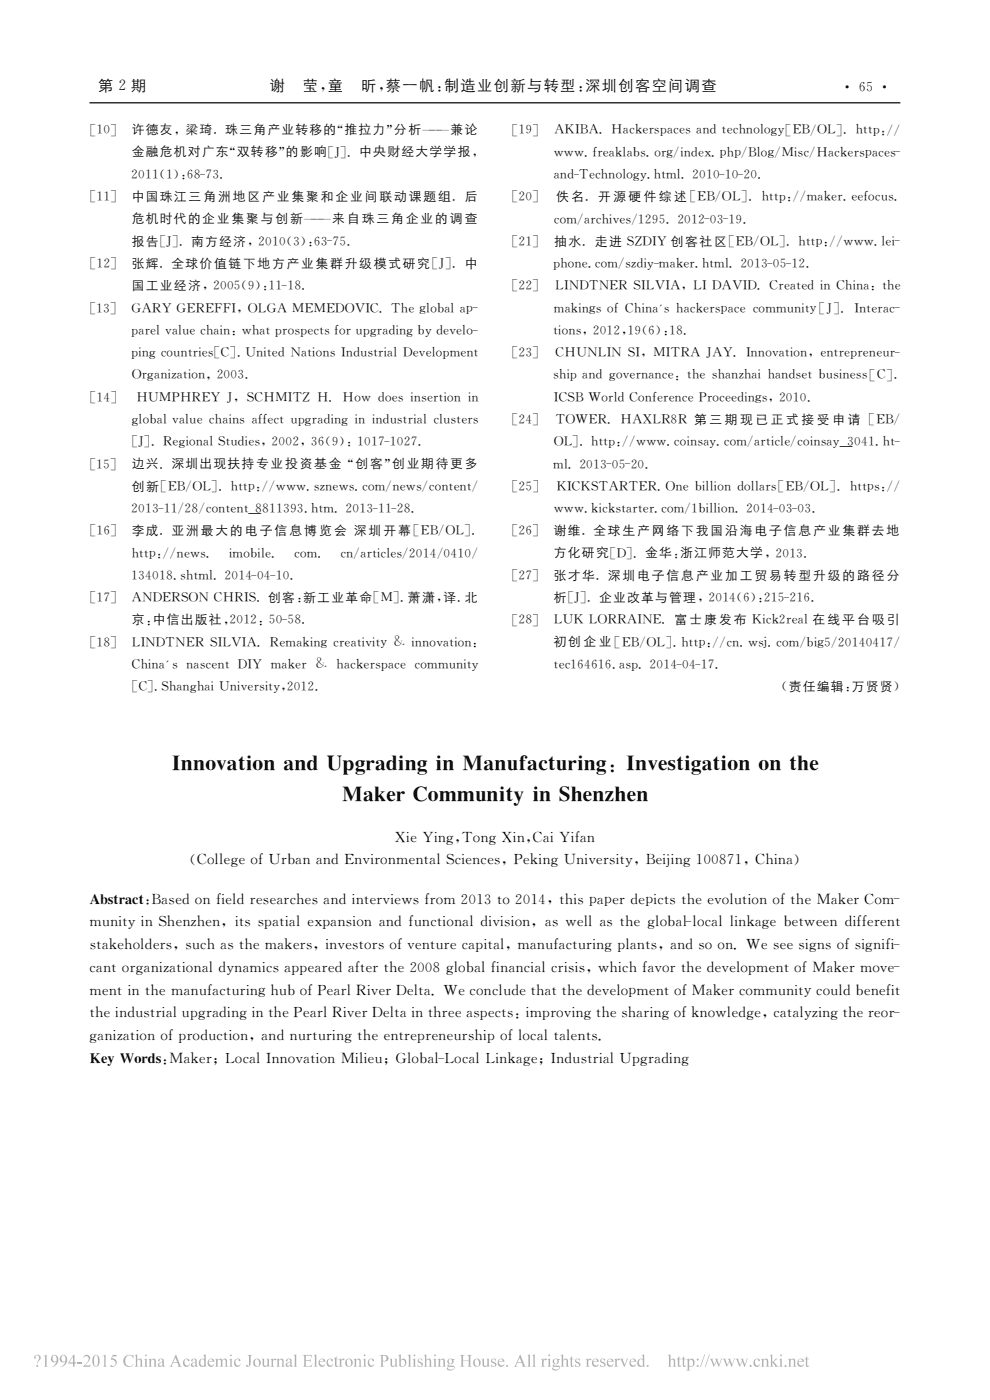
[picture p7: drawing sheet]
<svg xmlns="http://www.w3.org/2000/svg" width="210mm" height="297mm" viewBox="0 0 210 297" stroke-linecap="round" stroke-linejoin="round" font-family="sans-serif">
<path d="M19 21.8h172" fill="none" stroke="#000" stroke-width=".27"/>
<g fill="#b3b3b3">
<path d="M7.3 287.7a.73 .73 0 0 1 1.2-.1 .73 .73 0 0 1-.3 1.2l-.3 .5v-.5a.79 .79 0 0 0-.1-1.3 .48 .48 0 0 0-.3 .7l-.2-.2zM7.7 289.7a.22 .22 0 0 1 .4 0 .22 .22 0 0 1-.4 0z" fill-rule="evenodd"/>
<path d="M141.6 287.5l.6-.2v1.2a.54 .54 0 0 1 .7-.3 .54 .54 0 0 1 .3 .7v.9l.3 .1h-.9l.3-.2v-1a.35 .35 0 0 0-.3-.3 .35 .35 0 0 0-.4 .2v1.2l.3 .1h-.9l.3-.2v-2z" fill-rule="evenodd"/>
<path d="M13 287.5a.93 .93 0 0 1 1.1 .3 .93 .93 0 0 1 .1 1.1 1.34 1.34 0 0 1-1.5 1 1.26 1.26 0 0 0 1.1-1.1 .77 .77 0 0 1-1.1-.2 .77 .77 0 0 1 .3-1.1zM13.3 287.5a.64 .64 0 0 0-.3 .9 .64 .64 0 0 0 .9 .3 .99 .99 0 0 0-.5-1.2z" fill-rule="evenodd"/>
<path d="M15.6 287.4h.2v1.6h.3v.2h-.3v.7h-.3v-.7h-1v-.2zM15.5 287.7l-.8 1.3h.8z" fill-rule="evenodd"/>
<path d="M16.4 288.9h1v.3h-1z" fill-rule="evenodd"/>
<path d="M17.9 287.5a.77 .77 0 0 1 1.1 .2 .77 .77 0 0 1-.2 1.1l-.8 .8h.9l.4-.2-.2 .5h-1.5a2.65 2.65 0 0 0 1.2-1.9 .6 .6 0 0 0-.6-.3 .6 .6 0 0 0-.5 .4z" fill-rule="evenodd"/>
<path d="M19.9 287.6a.73 .73 0 0 1 .9-.1 .73 .73 0 0 1 .3 .8 1.08 1.08 0 0 1-1 1.6 1.75 1.75 0 0 1-.2-2.3zM20.2 287.5a2.28 2.28 0 0 0 0 2.3h.3a2.23 2.23 0 0 0 0-2.3z" fill-rule="evenodd"/>
<path d="M21.8 287.7l.6-.3v2.2l.3 .3h-.9l.3-.1v-1.7v-.4z" fill-rule="evenodd"/>
<path d="M45.5 288.4l.6-.2v.3a.52 .52 0 0 1 .5-.3 .52 .52 0 0 1 .5 .3 .53 .53 0 0 1 .7-.3 .53 .53 0 0 1 .4 .6v.9l.2 .2h-.8l.3-.2v-.9a.35 .35 0 0 0-.3-.4 .35 .35 0 0 0-.4 .3v1.1l.2 .1h-.8l.2-.2v-.9a.37 .37 0 0 0-.2-.4 .37 .37 0 0 0-.5 .2v1.1l.3 .2h-.8l.2-.1v-1.3z" fill-rule="evenodd"/>
<path d="M125.8 288.4a.67 .67 0 0 1 .8-.2 .67 .67 0 0 1 .4 .7h-1.2a.6 .6 0 0 0 .4 .7 .6 .6 0 0 0 .8-.4 .74 .74 0 0 1-1 .7 .74 .74 0 0 1-.4-1.1zM126 288.4l-.2 .3h.8a.39 .39 0 0 0-.2-.3 .39 .39 0 0 0-.4 0z" fill-rule="evenodd"/>
<path d="M28.5 287.5l.6-.2v1.2a.55 .55 0 0 1 .7-.3 .55 .55 0 0 1 .3 .7v.8l.3 .2h-.8l.2-.2v-1a.35 .35 0 0 0-.3-.3 .35 .35 0 0 0-.4 .2v1.1l.3 .2h-.9l.3-.1v-.3v-1.7v-.3z" fill-rule="evenodd"/>
<path d="M78.2 288.4a.54 .54 0 0 1 .7-.3 .54 .54 0 0 1 .3 .6h-.1a.42 .42 0 0 0-.5-.4 .42 .42 0 0 0-.3 .6 .59 .59 0 0 0 .4 .7 .59 .59 0 0 0 .7-.4 .75 .75 0 0 1-1 .7 .75 .75 0 0 1-.4-1.1z" fill-rule="evenodd"/>
<path d="M9.2 287.7l.7-.3v2.3l.3 .2h-.9l.3-.1v-2z" fill-rule="evenodd"/>
<path d="M53.6 289a.85 .85 0 0 1 1.7 0 .85 .85 0 0 1-1.7 0zM54.2 288.4a.86 .86 0 0 0 .5 1.4 .91 .91 0 0 0-.3-1.5z" fill-rule="evenodd"/>
<path d="M128.9 288.4a.69 .69 0 0 1 .8-.2 .69 .69 0 0 1 .4 .7h-1.2a.6 .6 0 0 0 .4 .7 .6 .6 0 0 0 .8-.4 .73 .73 0 0 1-1 .7 .73 .73 0 0 1-.4-1.1zM129.1 288.4l-.2 .3h.9a.4 .4 0 0 0-.3-.4 .4 .4 0 0 0-.4 .1z" fill-rule="evenodd"/>
<path d="M39.1 288.4a.56 .56 0 0 1 .6-.2 .56 .56 0 0 1 .4 .5 .27 .27 0 0 1-.3-.1 .27 .27 0 0 1-.1-.2 .6 .6 0 0 0-.6 .3 .6 .6 0 0 0 .2 .7 .55 .55 0 0 0 .5 .2 .55 .55 0 0 0 .5-.4 .76 .76 0 0 1-1 .7 .76 .76 0 0 1-.5-1.1z" fill-rule="evenodd"/>
<path d="M88.7 288.3l.9-.1v.5a.45 .45 0 0 0-.3-.4 .45 .45 0 0 0-.5 .1v.3l.3 .2a.59 .59 0 0 1 .5 .7 .59 .59 0 0 1-.9 .3h-.1v-.5a.45 .45 0 0 0 .3 .4 .45 .45 0 0 0 .5-.2v-.3l-.7-.4z" fill-rule="evenodd"/>
<path d="M44.2 288.4a.69 .69 0 0 1 .8-.2 .69 .69 0 0 1 .5 .7h-1.2a.6 .6 0 0 0 .3 .7 .6 .6 0 0 0 .8-.4 .73 .73 0 0 1-.9 .7 .73 .73 0 0 1-.4-1.1zM44.4 288.4l-.1 .3h.8a.4 .4 0 0 0-.2-.4 .4 .4 0 0 0-.5 .1z" fill-rule="evenodd"/>
<path d="M23.9 287.4h.9l-.1 .3h-.8l-.2 .4a.92 .92 0 0 1 1.1 1.1 .92 .92 0 0 1-1.4 .6l.1-.2a.66 .66 0 0 0 1-.2 .66 .66 0 0 0-.5-.9l-.5-.1z" fill-rule="evenodd"/>
<path d="M133.7 288.4a.69 .69 0 0 1 .8-.2 .69 .69 0 0 1 .4 .7h-1.2a.6 .6 0 0 0 .4 .7 .6 .6 0 0 0 .8-.4 .73 .73 0 0 1-1 .7 .73 .73 0 0 1-.4-1.1zM133.9 288.4l-.2 .3h.8a.4 .4 0 0 0-.2-.4 .4 .4 0 0 0-.4 .1z" fill-rule="evenodd"/>
<path d="M49.8 288.4a.54 .54 0 0 1 .7-.3 .54 .54 0 0 1 .4 .6h-.2a.42 .42 0 0 0-.5-.4 .42 .42 0 0 0-.3 .6 .59 .59 0 0 0 .4 .7 .59 .59 0 0 0 .7-.4 .75 .75 0 0 1-.9 .7 .75 .75 0 0 1-.4-1.1z" fill-rule="evenodd"/>
<path d="M52.5 287.4h1l-.3 .3v1.4a.58 .58 0 0 1-.3 .7 .58 .58 0 0 1-.7-.1l.2-.2 .3 .3 .1-.2v-1.9z" fill-rule="evenodd"/>
<path d="M55.4 288.2h.6v1.1a.36 .36 0 0 0 .3 .4 .36 .36 0 0 0 .4-.2v-1.1l-.2-.2h.5v1.4l.3 .1-.6 .2v-.3a.54 .54 0 0 1-.6 .3 .54 .54 0 0 1-.4-.6v-.9z" fill-rule="evenodd"/>
<path d="M57.3 288.4l.6-.2v.3l.4-.3a.18 .18 0 0 1 .3 .1 .18 .18 0 0 1-.2 .2l-.3-.1-.2 .3v1l.3 .2h-.9l.3-.1v-.3v-1z" fill-rule="evenodd"/>
<path d="M105.8 288.4a.69 .69 0 0 1 .7-.2 .69 .69 0 0 1 .5 .7h-1.2a.6 .6 0 0 0 .4 .7 .6 .6 0 0 0 .7-.4 .73 .73 0 0 1-.9 .7 .73 .73 0 0 1-.4-1.1zM105.9 288.4l-.1 .3h.8a.4 .4 0 0 0-.2-.4 .4 .4 0 0 0-.5 .1z" fill-rule="evenodd"/>
<path d="M62.3 287.5l.5-.2v2.5l.3 .1h-.8l.2-.4v-1.8z" fill-rule="evenodd"/>
<path d="M60.8 288.3a.6 .6 0 0 1 .7-.1 .6 .6 0 0 1 .3 .6l.1 .9h.2l-.4 .2-.1-.2a.49 .49 0 0 1-.8 .2 .49 .49 0 0 1-.1-.7l.9-.4-.1-.3a.35 .35 0 0 0-.4-.2 .35 .35 0 0 0-.2 .5l-.3-.2zM61 289.2v.5h.3l.3-.1v-.7z" fill-rule="evenodd"/>
<path d="M64.2 287.4h1.9v.6l-.3-.4-.9-.1v1h.8l.2-.3v.8l-.2-.3h-.8l.1 1.1a.89 .89 0 0 0 1.2-.5l-.1 .6h-1.9l.3-.1v-.3v-1.8z" fill-rule="evenodd"/>
<path d="M66.5 287.5l.6-.2v2.4l.2 .2h-.8l.3-.1v-2.1z" fill-rule="evenodd"/>
<path d="M92.1 287.5a.2 .2 0 0 1 .4 0 .2 .2 0 0 1-.4 0zM91.8 288.4l.6-.2v1.5l.3 .2h-.8l.2-.1v-1.3z" fill-rule="evenodd"/>
<path d="M71.3 287.7l.1 .5h.4l-.4 .1v1.3l.1 .1 .3-.1a.38 .38 0 0 1-.5 .4 .38 .38 0 0 1-.3-.5v-1.2h-.2z" fill-rule="evenodd"/>
<path d="M130.2 288.4l.6-.2v.3l.3-.3h.2a.2 .2 0 0 1 .1 .3 .2 .2 0 0 1-.3-.1l-.3 .3v1l.3 .2h-.9l.3-.2v-1.2z" fill-rule="evenodd"/>
<path d="M71.8 288.4l.6-.2v.3l.3-.3h.2a.2 .2 0 0 1 .1 .3 .21 .21 0 0 1-.4-.1l-.2 .3v1l.3 .2h-.9l.3-.2v-1.2z" fill-rule="evenodd"/>
<path d="M127.4 288.3l.9-.1v.5a.47 .47 0 0 0-.3-.4 .47 .47 0 0 0-.5 .1l.3 .5a.59 .59 0 0 1 .6 .8 .59 .59 0 0 1-1 .2h-.1v-.5a.48 .48 0 0 0 .3 .4 .48 .48 0 0 0 .6-.2l-.1-.3-.7-.4z" fill-rule="evenodd"/>
<path d="M77.2 287.5a.18 .18 0 0 1 .3 0 .18 .18 0 0 1-.3 0zM76.9 288.4l.6-.2v1.5l.3 .2h-.9l.3-.1v-.3v-1z" fill-rule="evenodd"/>
<path d="M30.8 287.5a.18 .18 0 0 1 .3 0 .18 .18 0 0 1-.3 0zM30.5 288.4l.6-.2v1.5l.3 .2h-.8l.2-.1v-1.3z" fill-rule="evenodd"/>
<path d="M80.5 287.4h.9a.76 .76 0 0 1 1 .8 .76 .76 0 0 1-1.2 .5v1.1l.4 .1h-1.1l.3-.1 .1-.3v-1.8zM81.2 287.6v1a.57 .57 0 0 0 .8-.5 .57 .57 0 0 0-.8-.5z" fill-rule="evenodd"/>
<path d="M82.5 288.2h.6v1.1a.36 .36 0 0 0 .3 .4 .36 .36 0 0 0 .5-.2l-.1-1.1-.2-.2h.5v1.3l.1 .2h.2l-.5 .2v-.3a.54 .54 0 0 1-.7 .3 .54 .54 0 0 1-.4-.6v-.9z" fill-rule="evenodd"/>
<path d="M48.8 287.5a.2 .2 0 0 1 .4 0 .2 .2 0 0 1-.4 0zM48.6 288.4l.5-.2 .1 1.5 .2 .2h-.8l.2-.1 .1-.3-.1-1z" fill-rule="evenodd"/>
<path d="M86.5 287.5l.5-.2v2.5l.3 .1h-.8l.2-.4v-1.8z" fill-rule="evenodd"/>
<path d="M87.7 287.5a.2 .2 0 0 1 .4 0 .2 .2 0 0 1-.4 0zM87.5 288.4l.6-.2v1.5l.2 .2h-.8l.2-.1v-1.3z" fill-rule="evenodd"/>
<path d="M40.6 288.5a.61 .61 0 0 1 .7-.3 .61 .61 0 0 1 .4 .6l.1 .9h.2l-.4 .2-.1-.2a.49 .49 0 0 1-.8 .2 .49 .49 0 0 1-.1-.7l.9-.4-.1-.3a.35 .35 0 0 0-.4-.2 .35 .35 0 0 0-.2 .5l-.2-.1zM40.9 289.2v.5h.3l.3-.1v-.7z" fill-rule="evenodd"/>
<path d="M67.8 288.4a.67 .67 0 0 1 .8-.2 .67 .67 0 0 1 .4 .7h-1.2a.6 .6 0 0 0 .4 .7 .6 .6 0 0 0 .8-.4 .74 .74 0 0 1-1 .7 .74 .74 0 0 1-.4-1.1zM68 288.4l-.2 .3h.8a.39 .39 0 0 0-.2-.3 .39 .39 0 0 0-.4 0z" fill-rule="evenodd"/>
<path d="M145.6 288.4l.6-.2v.4a.62 .62 0 0 1 .7-.4 .62 .62 0 0 1 .4 .8 .76 .76 0 0 1-.3 .8 .76 .76 0 0 1-.8 0v.7l.2 .2h-.9l.3-.1v-.3v-1.8zM146.2 288.7v.6a.46 .46 0 0 0 .5 .6 .46 .46 0 0 0 .3-.7 .49 .49 0 0 0-.2-.7 .49 .49 0 0 0-.6 .2z" fill-rule="evenodd"/>
<path d="M92.7 288.4l.6-.2v.3a.54 .54 0 0 1 .7-.3 .54 .54 0 0 1 .4 .6v1l.2 .1h-.8l.3-.2v-.9l-.1-.3-.2-.1-.5 .2v1.1l.3 .2h-.8l.2-.2v-1.2z" fill-rule="evenodd"/>
<path d="M95.1 288.4l.4-.2 .9 .1v.2h-.3a.68 .68 0 0 1-.1 .8 .68 .68 0 0 1-.8 .1l-.1 .2 .3 .1a.73 .73 0 0 1 1 .5 .9 .9 0 0 1-.8 .6 .9 .9 0 0 1-.8-.5l.3-.4-.2-.3 .3-.3-.3-.5zM95.3 288.4a.48 .48 0 0 0-.1 .6 .48 .48 0 0 0 .6 .2 .48 .48 0 0 0 .1-.6 .48 .48 0 0 0-.6-.2zM95.1 289.9l-.1 .3a.73 .73 0 0 0 .7 .3 .73 .73 0 0 0 .6-.5z" fill-rule="evenodd"/>
<path d="M114.7 288.4l.6-.2v.3l.3-.3h.2a.2 .2 0 0 1 .1 .3 .21 .21 0 0 1-.4-.1l-.2 .3v1l.3 .2h-.9l.3-.2v-1.2z" fill-rule="evenodd"/>
<path d="M97.5 287.4h1.1l-.4 .3v.9h1.2v-1l-.3-.2h1l-.3 .2v2l.3 .3h-1l.3-.1v-1.1h-1.2v.9l.4 .3h-1.1l.3-.1 .1-.3v-1.8z" fill-rule="evenodd"/>
<path d="M167.1 288.4l.6-.2v.3a.52 .52 0 0 1 .6-.3 .52 .52 0 0 1 .4 .6v1l.2 .1h-.8l.2-.1 .1-.3v-.9l-.3-.2-.4 .2v1.2l.2 .1h-.8l.3-.2v-1.2z" fill-rule="evenodd"/>
<path d="M102.1 288.2h.6v1.1a.36 .36 0 0 0 .2 .4 .36 .36 0 0 0 .5-.2l-.1-1.1-.2-.2h.6v1.4l.3 .1-.6 .2v-.3a.54 .54 0 0 1-.7 .3 .54 .54 0 0 1-.4-.6v-.9z" fill-rule="evenodd"/>
<path d="M104.3 288.3l.9-.1v.5a.47 .47 0 0 0-.3-.4 .47 .47 0 0 0-.5 .1l.2 .5a.59 .59 0 0 1 .6 .8 .59 .59 0 0 1-1 .2h-.1v-.5a.48 .48 0 0 0 .4 .4 .48 .48 0 0 0 .5-.2l-.1-.3-.7-.4z" fill-rule="evenodd"/>
<path d="M69.5 288.4a.54 .54 0 0 1 .6-.3 .54 .54 0 0 1 .4 .6h-.2a.42 .42 0 0 0-.5-.4 .42 .42 0 0 0-.3 .6 .59 .59 0 0 0 .4 .7 .59 .59 0 0 0 .8-.4 .75 .75 0 0 1-1 .7 .75 .75 0 0 1-.4-1.1z" fill-rule="evenodd"/>
<path d="M156 288.2h.7l-.1 .2 .4 1.1 .4-.8-.4-.5h.8l-.2 .2 .4 1.1 .4-1.1-.2-.2 .5 .1-.7 1.6-.6-1.1-.6 1.1-.6-1.5z" fill-rule="evenodd"/>
<path d="M110.3 287.4l1 2.3 .3 .2h-1l.3-.2-.2-.6h-1l-.2 .6 .2 .2h-.7l.4-.5zM110.2 288l-.5 1h.9z" fill-rule="evenodd"/>
<path d="M111.8 287.5l.6-.2v2.4l.2 .2h-.8l.3-.1v-2.1z" fill-rule="evenodd"/>
<path d="M112.9 287.5l.5-.2v2.2l.1 .3 .2 .1h-.8l.2-.1v-.3v-1.7v-.3z" fill-rule="evenodd"/>
<path d="M43.1 287.5l.5-.2v2.3l.3 .1-.6 .2v-.2a.74 .74 0 0 1-1 0 .74 .74 0 0 1 0-1l.4-.5 .6 .1v-.6zM42.7 288.4a.77 .77 0 0 0 .5 1.3l.1-.1v-.9a.39 .39 0 0 0-.2-.3 .39 .39 0 0 0-.4 0z" fill-rule="evenodd"/>
<path d="M116.3 287.5a.2 .2 0 0 1 .4 0 .2 .2 0 0 1-.4 0zM116.1 288.4l.6-.2v1.6l.2 .1h-.8l.2-.2v-1.2z" fill-rule="evenodd"/>
<path d="M117.4 288.4l.5-.2 .9 .2-.4 .1a.68 .68 0 0 1-.1 .8 .68 .68 0 0 1-.8 .1l-.1 .2 .3 .1a.72 .72 0 0 1 1.1 .5 .9 .9 0 0 1-.8 .6 .9 .9 0 0 1-.9-.5l.3-.4-.1-.3 .2-.3-.3-.4zM117.6 288.4a.49 .49 0 0 0-.1 .6 .49 .49 0 0 0 .6 .2 .5 .5 0 0 0 .1-.6 .5 .5 0 0 0-.6-.2zM117.5 289.9l-.2 .3a.73 .73 0 0 0 .7 .3 .73 .73 0 0 0 .6-.5z" fill-rule="evenodd"/>
<path d="M160.1 288.4a.56 .56 0 0 1 .6-.2 .56 .56 0 0 1 .4 .5 .27 .27 0 0 1-.3-.1 .27 .27 0 0 1-.1-.2 .6 .6 0 0 0-.6 .3 .6 .6 0 0 0 .2 .7 .55 .55 0 0 0 .5 .2 .55 .55 0 0 0 .5-.4 .76 .76 0 0 1-1 .7 .76 .76 0 0 1-.5-1.1z" fill-rule="evenodd"/>
<path d="M121.3 287.7v.5h.4l-.4 .1v1.3l.1 .1 .3-.1a.32 .32 0 0 1-.3 .3 .32 .32 0 0 1-.4-.2v-1.4h-.2z" fill-rule="evenodd"/>
<path d="M122.1 288.3l.9-.1v.5a.44 .44 0 0 0-.3-.4 .44 .44 0 0 0-.5 .2l.3 .4a.59 .59 0 0 1 .5 .7 .59 .59 0 0 1-.9 .3h-.1v-.5a.48 .48 0 0 0 .3 .4 .48 .48 0 0 0 .5-.2v-.3l-.8-.5z" fill-rule="evenodd"/>
<path d="M74.9 288.4l.6-.2v.3a.52 .52 0 0 1 .7-.3 .52 .52 0 0 1 .3 .6l.1 1 .2 .1h-.8l.2-.1v-.3v-.9l-.2-.2-.5 .2v1.2l.3 .1h-.8l.2-.2v-1.2z" fill-rule="evenodd"/>
<path d="M124.2 288.4l.6-.2v.3l.3-.3 .3 .1a.23 .23 0 0 1-.2 .2 .23 .23 0 0 1-.2-.1l-.2 .3v1l.3 .2h-.9l.3-.2v-1.2z" fill-rule="evenodd"/>
<path d="M153.3 288.2h.7l-.1 .3 .4 1 .4-.8-.4-.5h.7l-.1 .3 .4 1 .4-1.1-.2-.2 .5 .1-.3 .2-.5 1.4-.5-1.1-.6 1.1-.6-1.5z" fill-rule="evenodd"/>
<path d="M73.1 289a.86 .86 0 0 1 1.7 0 .86 .86 0 0 1-1.7 0zM73.7 288.4a.88 .88 0 0 0 .5 1.4 .9 .9 0 0 0-.3-1.5z" fill-rule="evenodd"/>
<path d="M37.3 287.4l1 2.3 .3 .2h-1l.3-.2-.3-.6h-.9l-.3 .6 .3 .2h-.8l.5-.5zM37.2 288l-.5 1h.9z" fill-rule="evenodd"/>
<path d="M118.9 287.5l.6-.2v1.2a.55 .55 0 0 1 .7-.3 .55 .55 0 0 1 .3 .7v.9l.2 .1h-.8l.3-.2v-1a.35 .35 0 0 0-.4-.3 .35 .35 0 0 0-.3 .2v1.2l.2 .1h-.8l.2-.1v-2.1z" fill-rule="evenodd"/>
<path d="M84.4 287.5l.6-.2v1.2a.69 .69 0 0 1 1-.2 .69 .69 0 0 1 .1 1 .91 .91 0 0 1-1.4 .5v-2.1zM85.1 288.5l-.1 1.2a.64 .64 0 0 0 .9-.2 .64 .64 0 0 0-.2-.9l-.3-.2z" fill-rule="evenodd"/>
<path d="M136.1 287.5l.5-.2v2.2l.1 .2h.2l-.6 .2v-.2a.75 .75 0 0 1-1 0 .75 .75 0 0 1 0-1l.5-.5 .5 .1v-.7zM135.7 288.4a.75 .75 0 0 0-.2 .8 .75 .75 0 0 0 .7 .5l.1-.1v-.9a.39 .39 0 0 0-.2-.3 .39 .39 0 0 0-.4 0z" fill-rule="evenodd"/>
<path d="M58.6 288.4l.6-.2v.3a.52 .52 0 0 1 .6-.3 .52 .52 0 0 1 .3 .6l.1 1 .2 .1h-.8l.2-.1 .1-.3-.1-.9-.2-.2-.4 .2v1.2l.2 .1h-.8l.2-.2v-1.2z" fill-rule="evenodd"/>
<path d="M31.4 288.4l.6-.2v.3a.54 .54 0 0 1 .7-.3 .54 .54 0 0 1 .4 .6v1l.2 .1h-.8l.2-.2v-.9v-.3l-.2-.1-.5 .2v1.1l.3 .2h-.8l.2-.2v-1.2z" fill-rule="evenodd"/>
<path d="M11 287.7a.85 .85 0 0 1 1.1-.1 .85 .85 0 0 1 .3 1.1 1.38 1.38 0 0 1-1.6 1.2 1.2 1.2 0 0 0 1.2-1.1 .75 .75 0 0 1-1.1-.1 .75 .75 0 0 1 .1-1zM11.3 287.7a.65 .65 0 0 0-.1 .7 .65 .65 0 0 0 .7 .3 .74 .74 0 0 0-.5-1.2z" fill-rule="evenodd"/>
<path d="M144 287.7l.1 .5h.4l-.4 .1v1.3l.1 .1 .3-.1a.39 .39 0 0 1-.4 .4 .39 .39 0 0 1-.3-.5v-1.2h-.3z" fill-rule="evenodd"/>
<path d="M145.1 287.7v.5h.4l-.4 .1v1.3l.1 .1 .3-.1a.32 .32 0 0 1-.4 .3 .32 .32 0 0 1-.3-.2v-1.4h-.3z" fill-rule="evenodd"/>
<path d="M33.7 288.3a.62 .62 0 0 1 .7-.1 .62 .62 0 0 1 .3 .6l.1 .9h.2l-.4 .2-.2-.2a.51 .51 0 0 1-.9 .1 .51 .51 0 0 1 .5-.8l.4-.2v-.3a.36 .36 0 0 0-.4-.2 .36 .36 0 0 0-.3 .5l-.1-.1zM33.8 289.2l.1 .5h.3l.2-.1v-.7z" fill-rule="evenodd"/>
<path d="M147.8 288.4a.21 .21 0 0 1 .4 0 .21 .21 0 0 1-.4 0zM147.7 289.7a.25 .25 0 0 1 .5 0 .25 .25 0 0 1-.5 0z" fill-rule="evenodd"/>
<path d="M149.4 287.3h.1l-.9 2.6h-.1z" fill-rule="evenodd"/>
<path d="M150.4 287.3h.2l-1 2.6h-.1z" fill-rule="evenodd"/>
<path d="M150.6 288.2h.7l-.2 .3 .4 1 .4-.8-.3-.5h.7l-.1 .3 .3 1 .4-1.1-.2-.2 .5 .1-.2 .2-.5 1.4-.5-1.1-.6 1.1z" fill-rule="evenodd"/>
<path d="M26.6 287.7a1.78 1.78 0 0 1 1.6-.2l.1-.1v.8a.92 .92 0 0 0-1.1-.7 .92 .92 0 0 0-.6 1.2 .98 .98 0 0 0 .6 1.1 .98 .98 0 0 0 1.2-.5 1.24 1.24 0 0 1-1.9 .3 1.24 1.24 0 0 1 .1-1.9z" fill-rule="evenodd"/>
<path d="M89.9 287.5l.5-.2v1.2a.55 .55 0 0 1 .7-.3 .55 .55 0 0 1 .3 .7v.8l.3 .2h-.8l.2-.2v-1a.35 .35 0 0 0-.3-.3 .35 .35 0 0 0-.4 .2v1.1l.3 .2h-.8l.2-.1v-.3v-1.7v-.3z" fill-rule="evenodd"/>
<path d="M100.3 289a.85 .85 0 0 1 1.7 0 .85 .85 0 0 1-1.7 0zM100.8 288.4a.86 .86 0 0 0 .6 1.4 .91 .91 0 0 0-.4-1.5z" fill-rule="evenodd"/>
<path d="M161.3 288.4l.6-.2v.3a.54 .54 0 0 1 .7-.3 .54 .54 0 0 1 .3 .6v1l.3 .1h-.8l.2-.2v-.9v-.3l-.3-.1-.4 .2v1.1l.3 .2h-.8l.2-.2v-1.2z" fill-rule="evenodd"/>
<path d="M163.2 287.5l.6-.2v1.7l.6-.6-.1-.2h.7l-.9 .7 1 1h-.8l.1-.2-.6-.7v.8l.3 .1h-.9l.3-.1v-.3v-1.7l-.1-.3z" fill-rule="evenodd"/>
<path d="M165.5 287.5a.18 .18 0 0 1 .3 0 .18 .18 0 0 1-.3 0zM165.2 288.4l.6-.2v1.5l.3 .2h-.9l.3-.1v-1.3z" fill-rule="evenodd"/>
<path d="M131.5 288.2h.8l-.2 .2 .4 1.1 .4-1.1-.1-.2h.5l-.8 1.7-.8-1.5z" fill-rule="evenodd"/>
<path d="M169.3 288.4a.67 .67 0 0 1 .8-.2 .67 .67 0 0 1 .4 .7h-1.1a.6 .6 0 0 0 .3 .7 .6 .6 0 0 0 .8-.4 .74 .74 0 0 1-1 .7 .74 .74 0 0 1-.4-1.1zM169.5 288.4l-.1 .3h.7a.39 .39 0 0 0-.1-.3 .39 .39 0 0 0-.5 0z" fill-rule="evenodd"/>
<path d="M171.2 287.7v.5h.4l-.4 .1v1.3l.1 .1 .3-.1a.32 .32 0 0 1-.3 .3 .32 .32 0 0 1-.4-.2v-1.4h-.3z" fill-rule="evenodd"/>
<circle cx="107.5" cy="289.7" r=".23"/>
<circle cx="166.6" cy="289.7" r=".23"/>
<circle cx="159.2" cy="289.7" r=".23"/>
<circle cx="137.4" cy="289.7" r=".22"/>
</g>
<g font-size="4.6">
<text x="35.1" y="163.9"># +A-8A</text>
<text x="37.3" y="163.9">88E/+</text>
<text x="61.5" y="163.9">86R&gt;B68</text>
<text x="74.1" y="164.3">,A-,-</text>
<text x="92.8" y="163.9">8SA ?05-,!#E.-A-8+</text>
<text x="103.9" y="163.9">85A/B8</text>
<text x="133.7" y="163.9">8:/,/+</text>
<text x="162.2" y="163.9">8/:</text>
<text x="168.1" y="163.9">9</text>
<text x="72.5" y="170.6">SA:</text>
<text x="78.4" y="170.6">VBH+OO58/ -</text>
<text x="104.3" y="170.6">-7</text>
<text x="113.4" y="170.6">84:P:</text>
<text x="120" y="170.6">9898</text>
</g>
<g font-size="3.2">
<text x="20.8" y="19.3">第%期</text>
<text x="36" y="19.8">!!!!!!谢</text>
<text x="64.3" y="19.3">莹&quot;</text>
<text x="69.5" y="19.3">童</text>
<text x="76.6" y="19.3">昕&quot;</text>
<text x="81.9" y="19.3">蔡一帆!</text>
<text x="94.2" y="19.3">制造业创新与转型!</text>
<text x="124.1" y="19.3">深圳创客空间调查</text>
</g>
<g font-size="3.1">
<text x="83.4" y="179">‘B]=</text>
<text x="85" y="179">1</text>
<text x="90.9" y="179">10&quot; =</text>
<text x="97.6" y="179">[/0‘=+A</text>
<text x="107.7" y="179">1 &quot; 1]&gt;=</text>
<text x="119.9" y="179">1A</text>
<text x="40.1" y="183.3"># HBB/</text>
<text x="41.3" y="183.8">+/H0</text>
<text x="53.8" y="183.8">&gt;T?A</text>
<text x="60.2" y="183.8">8=A</text>
<text x="67.8" y="183.8">=:N=1/</text>
<text x="76.2" y="183.8">L?=FB3HC1=B &quot;JB10T=L?19&quot;SB7=</text>
<text x="87.5" y="183.8">=A</text>
<text x="95.6" y="183.8">4B42</text>
<text x="111.8" y="183.8">6=</text>
<text x="122.8" y="183.8">1B23</text>
<text x="139.4" y="183.8">110&amp;#$</text>
<text x="148.5" y="183.8">#,&amp;&quot;+R= $</text>
<text x="163" y="183.8">1A</text>
<text x="18.6" y="192.1">3I/A/SAB</text>
<text x="18.8" y="196.9">FE=3 =CR=R=&quot;122A1HB@=1=A</text>
<text x="22" y="192.1">.B0! 2:/ 1H</text>
<text x="24" y="196.9">191</text>
<text x="36.4" y="196.9">BPB</text>
<text x="42.3" y="192.1">=&gt;B:?2A4B</text>
<text x="49.7" y="196.9">3</text>
<text x="53.5" y="192.1">BB?R2A</text>
<text x="55.4" y="197.1">@3A</text>
<text x="66" y="196.9">YA2/</text>
<text x="69.4" y="192.1">=:13?1</text>
<text x="74.8" y="192.1">=BLBQ2&gt;/F%&amp;</text>
<text x="81.2" y="196.9">=:&gt; 41=H:L2/</text>
<text x="87.1" y="196.9">E=3/A 111=&quot;A</text>
<text x="90.2" y="192.1">?</text>
<text x="98.6" y="192.1">#&quot;3</text>
<text x="105.9" y="192.1">/%&amp;</text>
<text x="110.2" y="192.1">#!&quot;31</text>
<text x="116.2" y="196.9">2QBHA</text>
<text x="119.1" y="192.1">R2@@?:@423BB/E1=/3BZAB</text>
<text x="122.8" y="196.9">H 23B0/A’H4H1 AB83QB=:&gt;BB3</text>
<text x="125.8" y="192.1">AB</text>
<text x="132" y="196.9">R</text>
<text x="134.6" y="192.1">B13 R</text>
<text x="137.9" y="196.9">H8H/A H=60</text>
<text x="150.8" y="192.1">LH3/</text>
<text x="164.5" y="192.1">&gt; R</text>
<text x="167.1" y="196.9">B</text>
<text x="173.7" y="196.9">B</text>
<text x="177.1" y="192.1">6?+/F’</text>
<text x="179.7" y="196.9">1&gt;?=</text>
<text x="18.2" y="201.7">2AB HB2</text>
<text x="19.5" y="201.7">36R/:? &quot;24</text>
<text x="40.1" y="201.7">ERA 3BFAB2</text>
<text x="47.4" y="201.7">2 R</text>
<text x="59.7" y="201.7">6? &quot;=B3?</text>
<text x="67.9" y="201.7">1L2/2/</text>
<text x="83.2" y="201.7">&gt;L=EB4@3H</text>
<text x="87.2" y="201.7">B3?</text>
<text x="98.6" y="201.7">A1A&quot;FA &gt;4E10@A3&quot;=:2</text>
<text x="113.2" y="201.7">=EA3?=</text>
<text x="131.6" y="201.7">H=2 A</text>
<text x="148.8" y="201.7">//</text>
<text x="153.1" y="201.7">=5IB2B202/ 2011</text>
<text x="164.5" y="201.7">B 1=</text>
<text x="178.1" y="201.7">&gt;1=&gt;’</text>
<text x="18.1" y="206.6">4=</text>
<text x="19.6" y="206.6">A3/0=P3/A :=</text>
<text x="26.6" y="206.6">?A1A1=H 9AF12A B?:A3? R</text>
<text x="55.6" y="206.6">4</text>
<text x="61.1" y="206.7">@@AB</text>
<text x="74.3" y="206.6">&gt;B 3B%#</text>
<text x="87.8" y="206.6">#,0/A&gt;==1H ?22</text>
<text x="95.2" y="206.6">H8H1A4A411&quot;QR4</text>
<text x="130" y="206.6">1R&gt;L? R</text>
<text x="136.5" y="206.6">A/ 3B:LH@</text>
<text x="150.8" y="206.6">BB/ FB3/</text>
<text x="163.9" y="206.6">= &gt;ZAB</text>
<text x="176.1" y="206.6">6?F/B</text>
<text x="185.9" y="206.6">L’</text>
<text x="18.8" y="211.4">FB3=3BFA &gt;4E10RE8/</text>
<text x="22.4" y="211.4">=1</text>
<text x="31.3" y="211.4">R</text>
<text x="39.8" y="211.4">=EA3?=</text>
<text x="64.2" y="211.4">&gt;JB?</text>
<text x="70" y="211.4">AHWL?OB3</text>
<text x="76.7" y="211.4">1B</text>
<text x="86.7" y="211.4">HA5IB4=H B R3R</text>
<text x="100.3" y="211.4">/4E: 3A3B:LH@</text>
<text x="125.4" y="211.4">BB/ FB3 &gt;ZAB 4</text>
<text x="138.5" y="211.4">= /</text>
<text x="150.6" y="211.4">6? /FFE=3</text>
<text x="167.4" y="211.4">194E:8=&gt;3</text>
<text x="173.8" y="211.4">/H</text>
<text x="182.4" y="211.4">BB1</text>
<text x="18.1" y="216.2">3B=:E31H @0A10=3BJB?</text>
<text x="18.3" y="221.2">0=P3/</text>
<text x="19.5" y="216.2">R 1</text>
<text x="19.9" y="221">A1A1=/</text>
<text x="29.6" y="216.2">2?AE ?:= 1 R</text>
<text x="34.7" y="221">&gt;@/ 41=&quot;A</text>
<text x="38.7" y="221">?:E3/</text>
<text x="56.3" y="221">=:=E3?=</text>
<text x="64" y="221">?E103BB3B?=E21</text>
<text x="64.9" y="216.2">AHWL?OB31 RB</text>
<text x="71.6" y="216.2">1B</text>
<text x="76.3" y="221">R</text>
<text x="81.6" y="216.2">HA=3?BA@42</text>
<text x="82.2" y="221">=?@BB?R@/H4HAB3</text>
<text x="99.5" y="216.2">2B3!</text>
<text x="106.7" y="221">&gt;/A3H=25</text>
<text x="110.4" y="216.2">1F@/103B2A10/ 6=</text>
<text x="115.8" y="216.2">?L=</text>
<text x="126.9" y="216.2">R</text>
<text x="132.5" y="216.2">R?=</text>
<text x="143.6" y="216.2">&gt;</text>
<text x="149.4" y="216.2">/QH:B&quot;43HP=</text>
<text x="154.4" y="216.2">B0</text>
<text x="164.6" y="216.2">AA9103B?/’</text>
<text x="179.2" y="216.2">R</text>
<text x="184.6" y="216.2">B?</text>
<text x="18.7" y="225.9">J:</text>
<text x="22" y="226.1">7K+6!</text>
<text x="29.2" y="225.9">B. ZAB%./AX /A1=Z11E%;/A’</text>
<text x="39.8" y="225.9">6?</text>
<text x="50.6" y="225.9">4H ==L3/</text>
<text x="75.1" y="225.9">HB</text>
<text x="85.3" y="225.9">H8H./A</text>
<text x="97.2" y="225.9">4H.=60</text>
<text x="104" y="225.9">1 AB%X</text>
<text x="117.3" y="225.9">=:E31HT@0A10</text>
<text x="122.3" y="225.9">2?A</text>
<text x="136.5" y="225.9">?:=</text>
</g>
<g font-size="2.9">
<text x="178.2" y="19.4">&amp;-</text>
<text x="183" y="19.8">)&amp;</text>
</g>
<g font-size="2.7">
<text x="19" y="28.3">!#&quot; 许德友#梁琦5珠三角产业转移的$推拉力%分析&amp;</text>
<text x="19.8" y="28.7">&amp;</text>
<text x="91.1" y="28.3">&amp;&amp;兼论</text>
<text x="108.5" y="28.3">!(&quot; &lt;UX</text>
<text x="109.3" y="28.7">&amp;</text>
<text x="122.6" y="28.7">S&lt;5DA6?@42A</text>
<text x="132.7" y="28.7">4B2AB</text>
<text x="148.4" y="28.7">=:34</text>
<text x="153.4" y="28.7">BR=//9!</text>
<text x="160.3" y="28.7">H0</text>
<text x="167.7" y="28.7">NS*M.&quot;5R3 *</text>
<text x="182.3" y="28.7">3@)*</text>
<text x="28" y="33.2">金融危机对广东$双转移%的影响!&quot;</text>
<text x="70.3" y="33.5">* 5中央财经大学学报#</text>
<text x="117.2" y="33.5">QQQ5?AH8 /01 B</text>
<text x="124.8" y="33.5">&gt;B6A25?*=:Y5R*H0</text>
<text x="152.1" y="33.6">@@S/*Z14</text>
<text x="168.5" y="33.5">2*DA6?@42</text>
<text x="176.2" y="33.5">4B2AB’</text>
<text x="27.2" y="38.2">%&amp; &amp; ),$</text>
<text x="28.7" y="38.2">#&amp;’(- ’ &quot;5</text>
<text x="116.8" y="38.2">A</text>
<text x="118.2" y="38.2">=:’[BR=//953FH5%&amp; ’ #%</text>
<text x="125.5" y="38.2">4</text>
<text x="131.1" y="38.2">H0 R</text>
<text x="147.7" y="38.2">##&amp; ’ #5</text>
<text x="19" y="42.5">!&amp;&quot; 中国珠江三角洲地区产业集聚和企业间联动课题组5后</text>
<text x="19.8" y="42.9">&amp;</text>
<text x="28" y="47.4">危机时代的企业集聚与创新&amp;</text>
<text x="66" y="47.2">&amp;&amp;来自珠三角企业的调查</text>
<text x="108.5" y="42.5">!#&quot;</text>
<text x="109.3" y="42.9">%</text>
<text x="116.7" y="47.6">4</text>
<text x="118" y="42.6">佚 名5开 源 硬 件 综 述 ! S M.&quot;5R3 *</text>
<text x="118.1" y="47.6">/F*A41B*%)5%&amp; ’ &quot;&amp;</text>
<text x="124.5" y="47.6">?RL2&amp;(</text>
<text x="144.5" y="47.6">#%# ’ (5</text>
<text x="147.5" y="42.9">N *</text>
<text x="162.3" y="42.9">3@)*FAB B&gt;425</text>
<text x="174.2" y="42.9">6?5B/E</text>
<text x="28" y="52.1">报告!&quot;</text>
<text x="34.6" y="52.4">* 5南方经济#%&amp; &quot; )&quot;$</text>
<text x="55.6" y="52.4">##’(- ’ )5</text>
<text x="108.5" y="52">!&amp;&quot;</text>
<text x="109.3" y="52.4">%</text>
<text x="117.6" y="52.1">抽水5走进 C_OX] 创客社区!S M.&quot;5R3 * QQQ5B’</text>
<text x="155.7" y="52.4">N *</text>
<text x="170.1" y="52.4">3@)*</text>
<text x="186" y="52.4">H1</text>
<text x="19" y="56.7">!%&quot; 张辉5全球价值链下地方产业集群升级模式研究!&quot;</text>
<text x="19.8" y="57.1">&amp;</text>
<text x="92.4" y="57.1">* 5中</text>
<text x="116.8" y="57.2">@R/B5/F*P1’</text>
<text x="121.3" y="57.1">= 4</text>
<text x="131.9" y="57.1">2:9FAB R</text>
<text x="142.8" y="57.1">6?53FH5%&amp; ’ )&amp;</text>
<text x="157.9" y="57.1">#&quot;# ’ %5</text>
<text x="28" y="61.5">国工业经济#%# ( )&amp;&amp;</text>
<text x="46" y="61.8">#)’(&amp; ’ ,5</text>
<text x="108.5" y="61.4">!%&quot; .</text>
<text x="109.3" y="61.8">%</text>
<text x="118.8" y="61.8">XGO[GNWC.^X&lt;#.</text>
<text x="135.1" y="61.8">X</text>
<text x="148.1" y="61.8">XO&lt;^XO5+?AB</text>
<text x="165.6" y="61.8">B3:1</text>
<text x="174.1" y="61.8">=+R=</text>
<text x="179.9" y="61.8">1A)3B</text>
<text x="187.6" y="61.8">R</text>
<text x="19" y="66.1">!&quot;&quot; ;&lt;W];NWN\\ #M.;&lt; ZNZNOM^X</text>
<text x="19.8" y="66.5">&amp;</text>
<text x="27.2" y="71.4">@?HLHB4A=)QR3@/@42 /</text>
<text x="28.7" y="71.3">AB</text>
<text x="35.8" y="71.3">AE</text>
<text x="43.2" y="71.3">R1</text>
<text x="48.3" y="66.5">X</text>
<text x="54.4" y="71.3">A</text>
<text x="59.1" y="71.3">?2B3&gt;?E@?:=</text>
<text x="77.8" y="71.4">0A1089:LH’</text>
<text x="78.1" y="66.5">+5[R</text>
<text x="85.9" y="66.5">B0/A A ’</text>
<text x="89.5" y="66.5">H8H @</text>
<text x="93.3" y="71.3">BB/</text>
<text x="116.5" y="71.3">3/2 %&amp; &amp; - ),5</text>
<text x="117.2" y="66.5">FA10</text>
<text x="117.4" y="71.3">1= # #%#(’(&amp;</text>
<text x="120.5" y="66.5">6=2/</text>
<text x="129.4" y="66.5">&gt;+R=f</text>
<text x="135.1" y="66.5">1A2R4B2AB4</text>
<text x="144.3" y="66.5">A6?@4</text>
<text x="160.3" y="66.5">/FFE=3</text>
<text x="169" y="66.5">19!&quot;</text>
<text x="174.6" y="66.5">* 5X3?4</text>
<text x="181.7" y="66.5">=BA’</text>
<text x="27.2" y="76.1">@=</text>
<text x="28.4" y="76">104E=?B!</text>
<text x="34.7" y="76">/ 312+&quot;5</text>
<text x="51.8" y="76">T=3:GA1=</text>
<text x="54.9" y="76">1B</text>
<text x="64.4" y="76">3/2X</text>
<text x="72.8" y="76">=:E31HOBB/ FB3</text>
<text x="77.2" y="76">2?A</text>
<text x="88.2" y="76">LH@</text>
<text x="98.4" y="76">=</text>
<text x="108.5" y="75.6">!&quot;&quot; +DTG.</text>
<text x="109.3" y="76">%</text>
<text x="127.8" y="76">XG C #ZX[W&lt;*&lt;]5X</text>
<text x="134" y="76">X</text>
<text x="158.6" y="76">==/A1=#B3B?=E’</text>
<text x="163.1" y="76">L3/</text>
<text x="174.7" y="76">=?@BB?</text>
<text x="27.7" y="80.7">M?A1A1=#%#</text>
<text x="30.6" y="80.8">0=P3/</text>
<text x="46.8" y="80.7">#&quot;5</text>
<text x="116.6" y="80.7">21</text>
<text x="118" y="80.7">R@A</text>
<text x="124.2" y="80.7">=:0L?A4 )3B2APA</text>
<text x="130" y="80.7">/B==B</text>
<text x="146.2" y="80.7">R</text>
<text x="151.7" y="80.7">R=R1R=:B</text>
<text x="163.7" y="80.7">A 238E1B2!</text>
<text x="176" y="80.7">2=2</text>
<text x="185.6" y="80.7">+&quot;5</text>
<text x="19" y="85">!!&quot;</text>
<text x="19.8" y="85.4">&amp;</text>
<text x="28.8" y="85.4">DTZJDWN]*#C+DZX[_ D5D/Q :B</text>
<text x="81" y="85.4">/212?1=1</text>
<text x="87.2" y="85.4">=B3/</text>
<text x="99.4" y="85.4">=</text>
<text x="108.5" y="89.7">!!&quot; [MINW5D&lt;‘.W,W 第 三 期 现 已 正 式 接 受 申 请 ! S</text>
<text x="116.6" y="85.4">X</text>
<text x="118.1" y="85.4">+CS I/H</text>
<text x="128.2" y="85.4">?:+/&gt;?=BJ/B:=2</text>
<text x="136.2" y="85.4">=BB4</text>
<text x="149.2" y="85.4">?4B10 #%&amp;</text>
<text x="166.1" y="85.4">##5</text>
<text x="27.3" y="90.3">0/A</text>
<text x="27.9" y="94.5">!&quot;</text>
<text x="28.5" y="90.1">H8HLHB4A=</text>
<text x="28.7" y="94.9">* 5WB1=HCE:B #%#</text>
<text x="37.3" y="95">0/A</text>
<text x="37.3" y="90.1">AE</text>
<text x="45" y="90.1">R12A&gt;4</text>
<text x="47.1" y="94.9">3</text>
<text x="51" y="94.9">12</text>
<text x="53.8" y="90.1">&gt;B3E@?:=</text>
<text x="58.4" y="94.9">#%#&quot; ( ) #$&amp;%</text>
<text x="64.1" y="90.3">0A101</text>
<text x="66.8" y="94.9">-’( &amp;&amp; ’ #$5</text>
<text x="75.4" y="90.1">=1</text>
<text x="79.1" y="90.1">=:E31H4E3?</text>
<text x="83.5" y="90.1">2?A H2B2</text>
<text x="109.3" y="90.2">%</text>
<text x="117.2" y="94.9">M.&quot;5R3 * QQQ5/=A 4</text>
<text x="126.1" y="94.9">3@)*</text>
<text x="142.2" y="94.9">41295/F*A34B4129＿#&amp;53</text>
<text x="160.5" y="94.9">?1H*/=A &quot;!</text>
<text x="185.5" y="90.1">N *</text>
<text x="186.7" y="94.9">R’</text>
<text x="19" y="99.2">!)&quot; 边兴5深圳出现扶持专业投资基金 $创客%创业期待更多</text>
<text x="19.8" y="99.6">&amp;</text>
<text x="117.1" y="99.6">FH5%&amp; ’ )%</text>
<text x="123.7" y="99.6">#&quot;# ’ #5</text>
<text x="28" y="104.1">创新!S M.&quot;5R3 * QQQ5PBQ25/F*=</text>
<text x="35.2" y="104.3">N *</text>
<text x="49.7" y="104.3">3@)*</text>
<text x="65.9" y="104.3">2=</text>
<text x="76.1" y="104.3">4</text>
<text x="84.1" y="104.3">BQ24=B3</text>
<text x="88.8" y="103.9">*/3=*</text>
<text x="108.5" y="103.9">!)&quot;</text>
<text x="109.3" y="104.3">%</text>
<text x="117.8" y="104.3">UX</text>
<text x="120.9" y="104.3">+UC[&lt;W[NW5</text>
<text x="140.9" y="104.3">M=</text>
<text x="144.1" y="104.3">B8H1=:HA2!</text>
<text x="148" y="104.3">1H/</text>
<text x="157.2" y="104.3">/H?</text>
<text x="166.3" y="104.3">NS*M.&quot;5R32*</text>
<text x="181" y="104.3">3@ )*</text>
<text x="19" y="113.4">!-&quot; 李成5亚洲最大的电子信息博览会 深圳开幕!S M.&quot;5</text>
<text x="19.8" y="113.8">&amp;</text>
<text x="27.2" y="109">%&amp; ’ &amp;%*/3=＿,&amp;( R</text>
<text x="28.7" y="109">#&quot;&amp;*,4=B3,&amp;&quot;&quot;53F5%&amp; ’ &amp;%</text>
<text x="74.1" y="109">#&quot;&amp; ’ ,5</text>
<text x="88.9" y="113.8">N *</text>
<text x="108.5" y="113.4">!-&quot; 谢维5全球生产网络下我国沿海电子信息产业集群去地</text>
<text x="109.3" y="113.8">%</text>
<text x="117.2" y="109">QQQ5163?B 4</text>
<text x="124.9" y="109">642A3?5/F* 1H/</text>
<text x="146" y="109">&amp;8H1=5%&amp; ’ &quot;#</text>
<text x="159.1" y="109">#!# ’ &quot;5</text>
<text x="27.4" y="118.5">R3 *=</text>
<text x="28.7" y="118.5">3@)*BQ25 1F/1B5 4</text>
<text x="52.5" y="118.5">8H</text>
<text x="63" y="118.5">/F5 4*?1H2%&amp;*!#</text>
<text x="72.9" y="118.5">=A34B*#!#&amp;*</text>
<text x="117.5" y="118.2">方化研究!</text>
<text x="130.5" y="118.5">O&quot;5金华)</text>
<text x="144.3" y="118.2">浙江师范大学#%&amp;</text>
<text x="165.3" y="118.5">#&quot;5</text>
<text x="27.2" y="123.2">&amp;!&amp; 23FH5%&amp; ’ !&amp;</text>
<text x="28.7" y="123.2">&quot;#,5R</text>
<text x="48.5" y="123.2">#!# ’ #5</text>
<text x="108.5" y="122.8">!$&quot; 张才华5深圳电子信息产业加工贸易转型升级的路径分</text>
<text x="109.3" y="123.2">%</text>
<text x="19" y="127.5">!$&quot; &lt;GONWCMG+DWX</text>
<text x="19.8" y="127.9">&amp;</text>
<text x="52.2" y="127.9">C5创客)</text>
<text x="64.3" y="127.7">新工业革命!Z&quot;5萧潇#译5北</text>
<text x="117.5" y="127.7">析!&quot;</text>
<text x="121.1" y="127.9">* 5企业改革与管理#%&amp; - )&amp; ’ &amp;</text>
<text x="151.1" y="127.9">#!’(%)%-5</text>
<text x="19" y="137">!,&quot; .</text>
<text x="19.8" y="137.4">&amp;</text>
<text x="28" y="132.4">京)</text>
<text x="29" y="137.4">XGO[GNWC.^X&lt;5WBFA104B3L3</text>
<text x="32.4" y="132.4">中信出版社##%)) ’ ,5</text>
<text x="45.3" y="137.4">X</text>
<text x="48" y="132.7">%&amp;</text>
<text x="57.9" y="132.7">#)</text>
<text x="63.6" y="137.4">6=</text>
<text x="71.1" y="137.4">?A119 K1</text>
<text x="87.4" y="137.4">==/A1=)</text>
<text x="91.9" y="137.4">L3/</text>
<text x="108.5" y="132.3">!,&quot; .TU.MWW&lt;XGN5富士康发布 U4%BH在线平台吸引</text>
<text x="109.3" y="132.7">%</text>
<text x="117.5" y="137.1">初创 企 业 ! S M.&quot;53@)*=5Q25/F*80*#!!$</text>
<text x="131.5" y="137.4">N *</text>
<text x="144" y="137.4">R3 *4</text>
<text x="160.8" y="132.7">16?A</text>
<text x="161.1" y="137.5">74</text>
<text x="171.7" y="137.4">1)%&amp;#&amp;*</text>
<text x="27.5" y="142.1">+R=f2=2B3 OX] FAB</text>
<text x="30.4" y="142.1">1A</text>
<text x="40.4" y="142.1">A4=</text>
<text x="60.5" y="142.1">6? K R4B2AB4</text>
<text x="72.3" y="142.1">A6?@4</text>
<text x="88.6" y="142.1">/FFE=3</text>
<text x="97.3" y="142.1">19</text>
<text x="116.6" y="142.1">34---52</text>
<text x="117.8" y="142.1">B&amp;!&amp; A@5%&amp; ’ !&amp;</text>
<text x="138.6" y="142.1">#!# ’ $5</text>
<text x="27.9" y="146.4">!</text>
<text x="29" y="146.8">+&quot;5 A0A</text>
<text x="33.7" y="146.8">CR=R1T=L?19##%5</text>
<text x="49.3" y="146.8">1B23 %&amp;</text>
<text x="165.7" y="146.4">’责任编辑)</text>
<text x="180.7" y="146.6">万贤贤(</text>
</g>
</svg>
